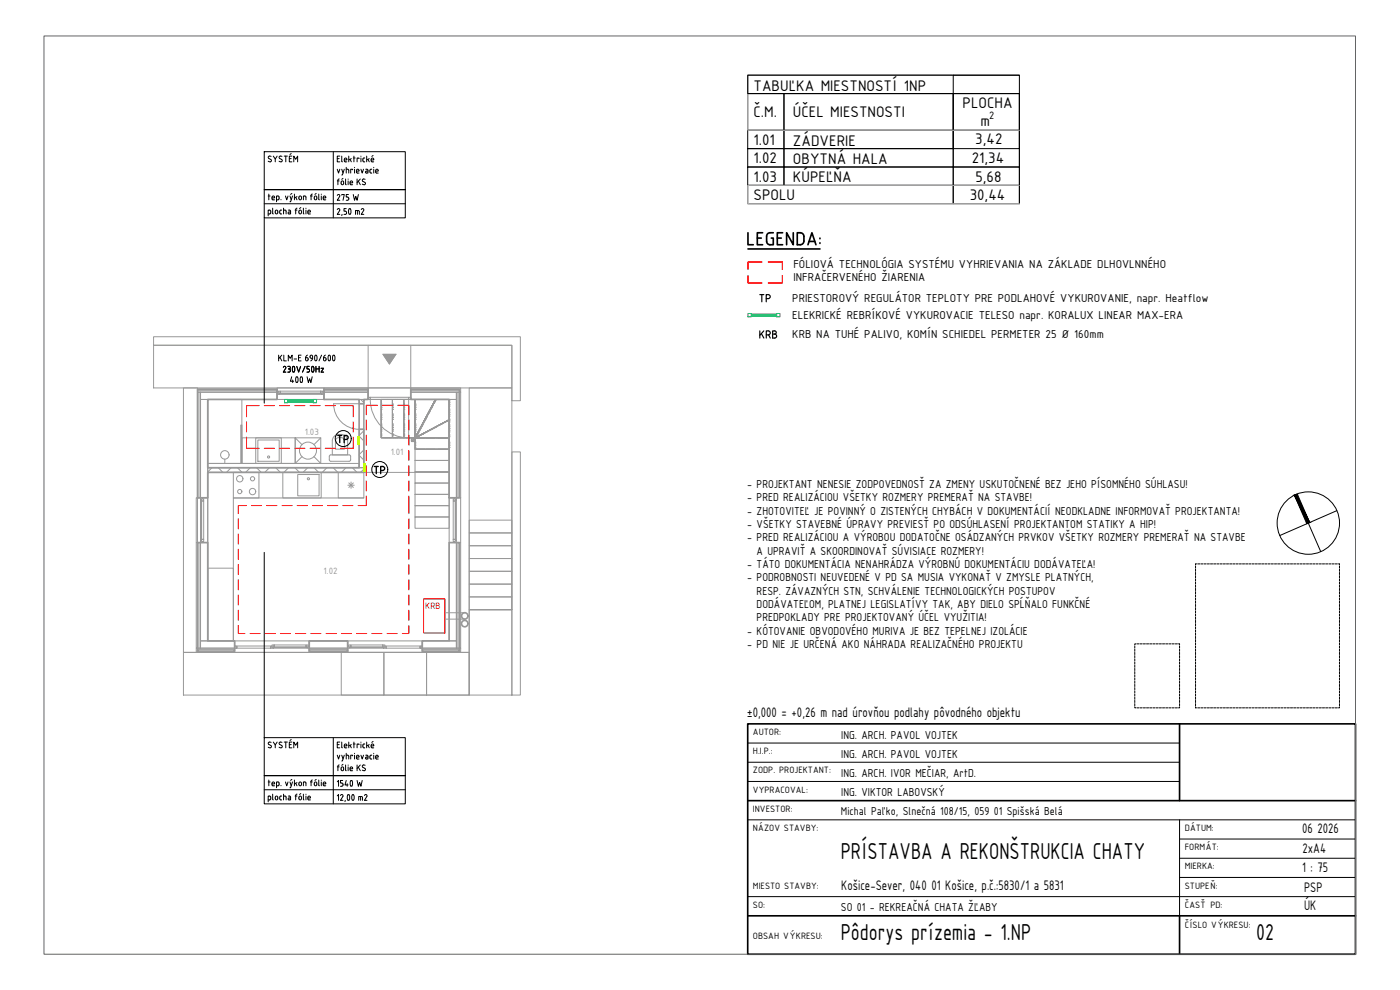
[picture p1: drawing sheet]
<svg xmlns="http://www.w3.org/2000/svg" width="420mm" height="297mm" viewBox="0 0 420 297" stroke-linecap="round" stroke-linejoin="round" font-family="sans-serif">
<!-- layer: G-ANNO-TTLB-WIDE -->
<path d="M224.4 217.2h182.4v69.1h-182.4zM354 217.2v23M224.4 240.2h182.4M224.4 274.8h182.4M354 274.8v11.5" fill="none" stroke="#000" stroke-width=".5"/>
<!-- layer: G-ANNO-TTLB -->
<g fill="none" stroke="#000" stroke-width=".3">
<path d="M358.8 169.8v.7M358.8 170.8v.6M358.8 171.8v.6M358.8 172.7v.7M358.8 173.7v.6M358.8 174.6v.7M358.8 175.6v.6M358.8 176.5v.7M358.8 177.5v.6M358.8 178.5v.6M358.8 179.4v.7M359.1 169.2h-.3v.3"/>
<path d="M359.4 169.2h.7M360.4 169.2h.6M361.4 169.2h.6M362.3 169.2h.7M363.3 169.2h.6M364.2 169.2h.7M365.2 169.2h.6M366.2 169.2h.6M367.1 169.2h.7M368.1 169.2h.6M369 169.2h.7M370 169.2h.6"/>
<path d="M371 169.2h.6M371.9 169.2h.7M372.9 169.2h.6M373.8 169.2h.7M374.8 169.2h.6M375.8 169.2h.6M376.7 169.2h.7M377.7 169.2h.6M378.6 169.2h.7M379.6 169.2h.6M380.6 169.2h.6M381.5 169.2h.7"/>
<path d="M382.5 169.2h.6M383.4 169.2h.7M384.4 169.2h.6M385.4 169.2h.6M386.3 169.2h.7M387.3 169.2h.6M388.2 169.2h.7M389.2 169.2h.6M390.2 169.2h.6M391.1 169.2h.7M392.1 169.2h.6M393 169.2h.7"/>
<path d="M394 169.2h.6M395 169.2h.6M395.9 169.2h.7M396.9 169.2h.6M397.8 169.2h.7M398.8 169.2h.6M399.8 169.2h.6M400.7 169.2h.7M401.7 169.2h.3v.3M402 169.8v.7M402 170.8v.6M402 171.8v.6"/>
<path d="M402 172.7v.7M402 173.7v.6M402 174.6v.7M402 175.6v.6M402 176.5v.7M402 177.5v.6M402 178.5v.6M402 179.4v.7M340.6 193.8v.7M340.6 194.8v.6M340.6 195.7v.7M340.6 196.7v.6"/>
<path d="M340.6 197.7v.6M340.6 198.6v.7M340.6 199.6v.6M340.9 193.2h-.3v.3M341.2 193.2h.6M342.2 193.2h.6M343.1 193.2h.7M344.1 193.2h.6M345 193.2h.7M346 193.2h.6M347 193.2h.6M347.9 193.2h.7"/>
<path d="M348.9 193.2h.6M349.8 193.2h.7M350.8 193.2h.6M351.8 193.2h.6M352.7 193.2h.7M353.7 193.2h.3v.3M354 193.8v.7M354 194.8v.6M354 195.7v.7M354 196.7v.6M354 197.7v.6M354 198.6v.7"/>
<path d="M354 199.6v.6M358.8 180.4v.6M358.8 181.4v.6M358.8 182.3v.7M358.8 183.3v.6M358.8 184.2v.7M358.8 185.2v.6M358.8 186.1v.7M358.8 187.1v.6M358.8 188.1v.6M358.8 189v.7M358.8 190v.6"/>
<path d="M358.8 191v.6M358.8 191.9v.6M358.8 192.9v.6M358.8 193.8v.7M358.8 194.8v.6M358.8 195.7v.7M358.8 196.7v.6M358.8 197.7v.6M358.8 198.6v.7M358.8 199.6v.6M402 180.4v.6M402 181.4v.6"/>
<path d="M402 182.3v.7M402 183.3v.6M402 184.2v.7M402 185.2v.6M402 186.1v.7M402 187.1v.6M402 188.1v.6M402 189v.7M402 190v.6M402 191v.6M402 191.9v.6M402 192.9v.6"/>
<path d="M402 193.8v.7M402 194.8v.6M402 195.7v.7M402 196.7v.6M402 197.7v.6M402 198.6v.7M402 199.6v.6M340.6 212.1v.3h.3M340.6 200.6v.6M340.6 201.5v.6M340.6 202.5v.6M340.6 203.4v.7"/>
<path d="M340.6 204.4v.6M340.6 205.3v.7M340.6 206.3v.6M340.6 207.3v.6M340.6 208.2v.7M340.6 209.2v.6M340.6 210.1v.7M340.6 211.1v.6M341.2 212.4h.6M342.2 212.4h.6M343.1 212.4h.7M344.1 212.4h.6"/>
<path d="M345 212.4h.7M346 212.4h.6M347 212.4h.6M347.9 212.4h.7M348.9 212.4h.6M349.8 212.4h.7M350.8 212.4h.6M351.8 212.4h.6M352.7 212.4h.7M354 212.1v.3h-.3M354 200.6v.6M354 201.5v.6"/>
<path d="M354 202.5v.6M354 203.4v.7M354 204.4v.6M354 205.3v.7M354 206.3v.6M354 207.3v.6M354 208.2v.7M354 209.2v.6M354 210.1v.7M354 211.1v.6M358.8 212.1v.3h.3M358.8 200.6v.6"/>
<path d="M358.8 201.5v.6M358.8 202.5v.6M358.8 203.4v.7M358.8 204.4v.6M358.8 205.3v.7M358.8 206.3v.6M358.8 207.3v.6M358.8 208.2v.7M358.8 209.2v.6M358.8 210.1v.7M358.8 211.1v.6M359.4 212.4h.7"/>
<path d="M360.4 212.4h.6M361.4 212.4h.6M362.3 212.4h.7M363.3 212.4h.6M364.2 212.4h.7M365.2 212.4h.6M366.2 212.4h.6M367.1 212.4h.7M368.1 212.4h.6M369 212.4h.7M370 212.4h.6M371 212.4h.6"/>
<path d="M371.9 212.4h.7M372.9 212.4h.6M373.8 212.4h.7M374.8 212.4h.6M375.8 212.4h.6M376.7 212.4h.7M377.7 212.4h.6M378.6 212.4h.7M379.6 212.4h.6M380.6 212.4h.6M381.5 212.4h.7M382.5 212.4h.6"/>
<path d="M383.4 212.4h.7M384.4 212.4h.6M385.4 212.4h.6M386.3 212.4h.7M387.3 212.4h.6M388.2 212.4h.7M389.2 212.4h.6M390.2 212.4h.6M391.1 212.4h.7M392.1 212.4h.6M393 212.4h.7M394 212.4h.6"/>
<path d="M395 212.4h.6M395.9 212.4h.7M396.9 212.4h.6M397.8 212.4h.7M398.8 212.4h.6M399.8 212.4h.6M400.7 212.4h.7M402 212.1v.3h-.3M402 200.6v.6M402 201.5v.6M402 202.5v.6M402 203.4v.7"/>
<path d="M402 204.4v.6M402 205.3v.7M402 206.3v.6M402 207.3v.6M402 208.2v.7M402 209.2v.6M402 210.1v.7M402 211.1v.6M224.4 222.9h129.6M224.4 228.7h129.6M224.4 234.5h129.6M224.4 246h182.4"/>
<path d="M354 246v28.8M354 257.5h52.8M354 251.7h52.8M224.4 269h182.4M354 263.3h52.8"/>
</g>
<!-- layer: 0 -->
<path d="M13.2 10.8h393.6v275.5h-393.6z" fill="none" stroke="#636466" stroke-width=".3"/>
<!-- layer: ZARPRED -->
<g fill="none" stroke="#000" stroke-width=".3">
<path d="M388.9 148.4l7.5 17.1M401.2 153.2l-17.1 7.5"/>
<circle cx="392.6" cy="156.9" r="9.4"/>
</g>
<!-- layer: UK_POPIS -->
<path d="M224.5 74.7h21.6" fill="none" stroke="#000" stroke-width=".5"/>
<!-- layer: UK_OKRAJOV__DILAT_CIA -->
<path d="M228.7 78.6h-4.2v2.2M230.6 78.6h4.2v2.2M224.5 82.7v2.2h4.2M234.8 82.7v2.2h-4.2" fill="none" stroke="#f00" stroke-width=".4"/>
<!-- layer: UK_REBRIK -->
<g fill="none" stroke="#00b85c" stroke-width=".3">
<path d="M224.5 94.1h1v1h-1zM225.5 94.2h7.6M225.5 94.3h7.6M225.5 94.6h7.6M225.5 94.9h7.6M225.5 95h7.6M233.1 94.1h1v1h-1zM85.4 119.9h1v.9h-1zM94 119.9h1v.9h-1zM86.4 120h7.6M86.4 120.1h7.6M86.4 120.4h7.6"/>
<path d="M86.4 120.6h7.6M86.4 120.8h7.6"/>
</g>
<!-- layer: ZARPRED -->
<g fill="#000" stroke="#000" stroke-width=".3">
<path d="M388.5 148.6h.5l3.6 8.4zM388.5 148.6l.4-.2 .1 .2zM388.9 148.4h.5l3.7 8.4zM388.9 148.4l.4-.2 .1 .2z"/>
<path d="M388.5 148.6l3.6 8.4h.5zM392.1 157h.5l-.4 .1z"/>
<path d="M388.9 148.4l3.6 8.4h.6zM392.5 156.8h.6l-.5 .2z"/>
</g>
<!-- layer: 00_SRAFY -->
<g fill="none" stroke="#989898" stroke-width=".3">
<path d="M59.3 117.2h23.9M59.7 117.7v31.6M97.2 117.2h13.3M108.2 119.9l1 .9M123.3 117.2h14.6M137.4 117.7v31.6M107.8 136.6l1.4 1.4M107.8 130.9l1.4 1.4M109.2 129.2l-1.4 1.4M109.2 135l-1.4 1.4M63.6 140.3l-1.3 1.3M65.5 140.3l1.4 1.4"/>
<path d="M69.4 140.3l-1.4 1.4M71.2 140.3l1.5 1.4M75.1 140.3l-1.4 1.4M77 140.3l1.4 1.4M80.9 140.3l-1.5 1.4M82.7 140.3l1.4 1.4M86.6 140.3l-1.4 1.4M88.5 140.3l1.4 1.4M92.4 140.3l-1.5 1.4M94.2 140.3l1.4 1.4M98.1 140.3l-1.4 1.4M100 140.3l1.4 1.4"/>
<path d="M103.9 140.3l-1.5 1.4M105.7 140.3l1.4 1.4M109.2 140.7l-1 1M59.7 162.8v31.7M137.4 162.8v31.7M59.3 194.9h11.1M92.8 194.9h11.5M126.7 194.9h11.2"/>
</g>
<g fill="none" stroke="#989898" stroke-width=".3">
<path d="M46.1 103.6h107.5v12.8h-107.5zM46.1 101h110.1v19.2h-2.6v-16.6h-107.5zM55.1 116.4h4.2v79.3h-4.2zM59.3 117.7h.9v31.6h-.9zM59.3 116.8h23.9v.9h-23.9zM60.2 119.9h2.1v29.4h-2.1zM60.2 117.7h23v2.2h-23zM83.2 116.4h14v3.5h-14zM83.5 117.7h-.3v.6h.6v-.3M83.5 117.4h.6v.6h-.6zM83.8 118h12.8v.3h-12.8zM84.1 117.4h12.2v.6h-12.2z"/>
<path d="M96.3 117.4h.6v.6h-.6zM96.9 117.7h.3v.6h-.6v-.3M97.2 117.7h13.3v2.2h-13.3zM97.2 116.4h13.3v1.3h-13.3zM107.8 119.9h1.4v20.4h-1.4zM110.5 116.4h12.8v3.5h-12.8zM110.5 119.2h.6v.7h-.6zM110.5 103.6v12.8M111.1 119.2h11.5v.7h-11.5zM111.1 119.8l11.5 .1v11.5a11.5 11.5 0 0 1-11.5-11.6zM122.6 119.2h.7v.7h-.7zM123.3 117.7h13.7v2.2h-13.7z"/>
<path d="M123.3 116.4h15v1.3h-15zM123.3 103.6v12.8M134.8 119.9h2.2v29.4h-2.2zM137 117.7h1.3v31.6h-1.3zM140.8 116.4h12.8v66.5h-12.8zM62.3 139.1h45.5v1.2h-45.5zM100.1 121.1h7.7v7.7M100.1 121.1a7.7 7.7 0 0 0 7.7 7.7M107.8 121.1h1.4v7.7h-1.4zM153.6 135.6h2.6v73h-2.6zM58.9 149.3h3.4v13.5h-3.4zM60.2 150h.3v12.2h-.3z"/>
<path d="M60.5 149.7h.6v.6h-.6zM60.5 150.3h.6v11.5h-.6zM60.8 149.7v-.4h-.6v.7h.3M62.3 140.3h46.9v1.4h-46.9zM109.2 141.7h-46.9v50.6M134.8 149.3h3.5v13.5h-3.5zM136 149.7h.7v.6h-.7zM136 150.3h.7v11.5h-.7zM136.3 149.7v-.4h.7v.7h-.3M136.7 150h.3v12.2h-.3zM140.8 159.9h12.8v3.8h-12.8zM140.8 156.1h12.8v3.8h-12.8z"/>
<path d="M58.9 162.8h1.3v31.7h-1.3zM60.2 162.8h2.1v29.5h-2.1zM60.5 162.2h-.3v.6h.6v-.3M60.5 161.8h.6v.7h-.6zM134.8 162.8h2.2v29.5h-2.2zM136 161.8h.7v.7h-.7zM136.7 162.2h.3v.6h-.7v-.3M137 162.8h1.3v31.7h-1.3zM140.8 179.1h12.8v3.8h-12.8zM140.8 175.3h12.8v3.8h-12.8zM140.8 171.4h12.8v3.9h-12.8zM140.8 167.6h12.8v3.8h-12.8z"/>
<path d="M140.8 163.7h12.8v3.9h-12.8zM55.1 195.7h85.7v12.9h-85.7zM58.9 194.5h11.5v1.2h-11.5zM60.2 192.3h10.2v2.2h-10.2zM70.4 192.3h22.4v3.4h-22.4zM70.4 193.8h.7v.7h-.7zM70.7 193.8h-.3v.7h.7v-.4M71.1 193.8h10.2v.7h-10.2zM81.6 193.8h-.3v.7h.6v-.4M81.6 193.5h.7v.6h-.7zM81.9 194.1h10.3v.4h-10.3zM82.3 193.5h9.6v.6h-9.6z"/>
<path d="M91.9 193.5h.6v.6h-.6zM92.5 193.8h.3v.7h-.6v-.4M92.8 192.3h11.5v3.4h-11.5zM92.8 192.3h11.5v2.2h-11.5zM92.8 194.5h11.5v1.2h-11.5zM102.4 195.7h12.8v12.9h-12.8zM104.3 192.3h22.4v3.4h-22.4zM104.6 193.8h-.3v.7h.7v-.4M104.6 193.5h.7v.6h-.7zM105 194.1h10.2v.4h-10.2zM105.3 193.5h9.6v.6h-9.6zM114.9 193.5h.6v.6h-.6z"/>
<path d="M115.2 195.7h12.8v12.9h-12.8zM115.5 193.8h.4v.7h-.7v-.4M115.9 193.8h10.2v.7h-10.2zM126.1 193.8h.6v.7h-.6zM126.4 193.8h.3v.7h-.6v-.4M126.7 194.5h11.6v1.2h-11.6zM126.7 192.3h10.3v2.2h-10.3zM128 195.7h12.8v12.9h-12.8zM139.5 183.9h-6v1.9h6M140.8 182.9h12.8v25.7h-12.8zM140.8 182.9v12.8"/>
</g>
<g fill="none" stroke="#989898" stroke-width=".3">
<path d="M62.3 119.9h10.3v19.2h-10.3zM115.1 119.9h.1M115.6 119.9h.1M116.2 119.9h.1M116.7 119.9h.1M117.2 119.9h.1M117.7 119.9h.1M117.8 119.9v11.4M118.1 119.9h.1M118.6 119.9h.1M119.1 119.9h.1M120 119.9h.1"/>
<path d="M120.5 119.9h.1M121.1 119.9h.1M121.2 119.9v11.4M121.9 119.9h.1M122.4 119.9h.1M122.9 119.9h.1M123.5 119.9h.1M124 119.9h.1M124.6 119.9h10.2v14.9h-10.2v-3.4M124.6 119.9h-10.2v11.4M124.6 119.9v11.4M125.1 119.9h.1"/>
<path d="M125.6 119.9h.1M126.1 119.9h.1M126.6 119.9h.1M127.1 119.9h.1M128 119.9h.1M128.6 119.9h.1M129.1 119.9h.1M129.6 119.9h.1M130.1 119.9h.1M130.6 119.9v.1M130.6 119.9h.1M130.7 119.9h.1"/>
<path d="M130.7 119.9l-1.2 2.2M130.8 119.9h.1M131.7 119.9h.1M132.2 119.9h.1M132.7 119.9h.1M133.3 119.9h.1M133.8 119.9h.1M67.5 137.8v1.3M72.3 127.5h.3v11.6h-.3zM72.6 131.4h16v7.7h-16zM76.8 131.4h7.6v7.7h-7.6zM77.4 132h6.4v6.4h-6.4z"/>
<path d="M88.6 131.4h7.7v7.7h-7.7zM88.6 131.4l2 2M90.6 137l-2 2.1M94.2 137l2.1 2.1M96.3 131.4l-2.1 2M99.7 132.3v4.2h4.6v-4.2M104.8 136.5h-5.5l-.5 .4 .1 1.3 .4 .2h5.5M104.8 136.5l.4 .4v1.3l-.4 .2M114.4 131.3v.1M114.4 131.3h.1M114.4 130.8h.1M114.4 130.2h.1"/>
<path d="M114.4 129.3h.1M114.4 128.8h.1M114.4 128.3h.1M114.4 127.8h.1M114.4 127.3h.1M114.4 125.8h.1M114.4 125.3h.1M114.4 124.8h.1M114.4 124.3h.1M114.4 122.8h.1M114.4 122.3h.1M114.4 121.8h.1"/>
<path d="M114.4 121.3h.1M115.1 131.4h.1M115.6 131.4h.1M116.2 131.4h.1M116.7 131.4h.1M117.2 131.4h.1M117.8 131.3v.1M117.8 131.3h.1M117.8 130.8h.1M117.8 130.2h.1M117.8 129.3h.1M117.8 128.8h.1"/>
<path d="M117.8 128.3h.1M117.8 127.8h.1M117.8 127.3h.1M117.8 125.8h.1M117.8 125.3h.1M117.8 124.8h.1M117.8 124.3h.1M117.8 122.8h.1M117.8 122.3h.1M117.8 121.8h.1M117.8 121.3h.1M117.8 131.3l-3.4 .1"/>
<path d="M118.1 131.4h.1M118.6 131.4h.1M119.1 131.4h.1M120 131.4h.1M120.5 131.4h.1M121.1 131.4h.1M121.2 131.3h.1M121.2 130.8h.1M121.2 130.2h.1M121.2 129.3h.1M121.2 128.8h.1M121.2 128.3h.1"/>
<path d="M121.2 127.8h.1M121.2 127.3h.1M121.2 125.8h.1M121.2 125.3h.1M121.2 124.8h.1M121.2 124.3h.1M121.2 122.8h.1M121.2 122.3h.1M121.2 121.8h.1M121.2 121.3h.1M121.9 131.4h.1M122.4 131.4h.1"/>
<path d="M122.9 131.4h.1M123.5 131.4h.1M124 131.4h.1M124.6 134.2h.1M124.6 133.7h.1M124.6 133.2h.1M124.6 132.7h.1M124.6 121.3h.1M124.6 121.8h.1M124.6 122.3h.1M124.6 122.8h.1M124.6 124.3h.1"/>
<path d="M124.6 124.8h.1M124.6 125.3h.1M124.6 125.8h.1M124.6 127.3h.1M124.6 127.8h.1M124.6 128.3h.1M124.6 128.8h.1M124.6 129.3h.1M124.6 130.2h.1M124.6 130.8h.1M124.6 131.3h.1M124.6 134.8h10.2v3.4h-10.2z"/>
<path d="M124.6 138.2h10.2v3.3h-10.2zM124.6 131.3l-6.8 .1M124.6 131.3v.1M124.6 131.4h.1M124.6 131.4h10.2M124.7 131.2l-.1 .1M124.7 131.3h.1M124.7 131.1h.1M124.8 131.2h.1M124.8 130.9h.1M124.8 130.9v.1M124.9 130.8h.1"/>
<path d="M124.9 130.7h.1M124.9 131.2h.1M125 134.8h.1M125 131.4h.1M125 130.5v.1M125 130.5l-.3 .7M125.1 130.4l-.1 .1M125.1 130.4h.1M125.1 131h.1M125.1 130.3h.1M125.2 131h.1M125.2 130.2h.1"/>
<path d="M125.2 130.1h.1M125.3 131h.1M125.3 129.9h.1M125.4 129.7l-.3 .7M125.4 129.7h.1M125.4 130.9h.1M125.5 129.6l-.1 .1M125.5 130.9h.1M125.5 129.5h.1M125.5 134.8h.1M125.5 131.4h.1M125.6 130.8h.1"/>
<path d="M125.6 130.8l-1 .5M125.7 129.3h.1M125.7 130.8h.1M125.7 129.1l-.2 .5M125.8 129.1h.1M125.8 130.7h.1M125.9 128.9h.1M125.9 128.8v.1M126 128.7h.1M126 128.6h.1M126 134.8h.1M126 131.4h.1"/>
<path d="M126.1 128.5h.1M126.1 128.4h.1M126.2 130.5h.1M126.2 128.3l-.1 .1M126.3 130.5h-.1M126.3 128.1h.1M126.3 130.4h.1M126.4 128h.1M126.4 127.9l-.6 1.2M126.4 127.9h.1M126.5 127.7h.1M126.5 130.3v.1"/>
<path d="M126.5 127.6l-.1 .3M126.6 134.8h.1M126.6 131.4h.1M126.6 127.5h.1M126.6 130.3h.1M126.7 127.4h.1M126.7 127.3l-.2 .4M126.7 127.3h.1M126.7 130.2h.1M126.8 130.2h-.1M126.8 127.2l-.1 .1M126.8 130.2h.1"/>
<path d="M126.9 127h.1M126.9 130.1h.1M127 126.9h.1M127 130.1h.1M127 126.8h.1M127 126.7h.1M127.1 134.8h.1M127.1 131.4h.1M127.1 126.5h.1M127.2 130h.1M127.3 126.3h.1M127.3 129.9h-.1"/>
<path d="M127.3 126.1h.1M127.3 129.9h.1M127.4 126h.1M127.4 125.9v.1M127.5 125.8h.1M127.6 125.7h.1M127.6 125.6h.1M127.7 125.5h.1M127.8 125.3h.1M127.8 129.6h.1M127.8 125.2h.1M127.9 125.1h.1"/>
<path d="M127.9 129.6h.1M127.9 125h.1M128 124.9v.1M128 129.5h.1M128 134.8h.1M128 131.4h.1M128 124.9h.1M128.1 129.5h.1M128.1 124.7l-1.3 2.5M128.2 129.4v.1M128.2 124.5h.1M128.3 124.4h-.1"/>
<path d="M128.3 124.3h.1M128.3 129.4h.1M128.4 129.4h.1M128.4 124.1h.1M128.5 124h.1M128.5 134.8h.1M128.5 131.4h.1M128.5 123.9l-.5 1M128.5 123.9h.1M128.6 129.2h.1M128.6 129.3l-3.1 1.6M128.6 123.7h.1"/>
<path d="M128.7 123.7h.1M128.7 129.2h.1M128.8 123.5h.1M128.8 123.4h.1M128.8 123.3h.1M128.9 129.1h-.1M128.9 123.2h.1M129 129h.1M129 134.8h.1M129 131.4h.1M129.1 122.7h.1M129.2 128.9h.1"/>
<path d="M129.2 122.6h.1M129.2 122.5v.1M129.3 122.5h.1M129.4 128.8h.1M129.4 122.3h.1M129.4 122.2h.1M129.5 122.1l-.9 1.8M129.5 122.1h.1M129.6 134.8h.1M129.6 131.4h.1M129.6 128.7h.1M129.6 121.9h.1"/>
<path d="M129.7 128.6l-.1 .1M129.7 128.6h.1M129.7 121.6h.1M129.8 121.5v.1M129.8 121.5h.1M129.8 128.6h.1M129.9 128.5h.1M130 121.1h.1M130.1 134.8h.1M130.1 131.4h.1M130.1 121h.1M130.1 120.9h.1"/>
<path d="M130.2 120.8h.1M130.2 128.4h.1M130.2 120.7h.1M130.3 120.6h.1M130.3 128.3h.1M130.4 120.4h.1M130.4 120.5h-.1M130.4 128.3h.1M130.4 128.2v.1M130.5 120.2h.1M130.5 128.2h.1M130.5 120.1h.1"/>
<path d="M130.7 128.1l-2.1 1.1M130.7 128.1h.1M130.8 128h.1M130.9 128h.1M130.9 128l-.2 .1M131.2 127.8h.1M131.4 127.7h.1M131.5 134.8h.1M131.5 131.4h.1M131.6 127.7h.1M131.8 127.5l-.1 .1M132 127.4h.1"/>
<path d="M132 134.8h.1M132 131.4h.1M132.1 127.4h.1M132.2 127.3h.1M132.2 127.3l-1.2 .7M132.4 127.2h.1M132.6 134.8h.1M132.6 131.4h.1M132.6 127.1h-.1M132.6 127.1h.1M132.8 127h.1M133.1 134.8h.1"/>
<path d="M133.1 131.4h.1M133.1 126.8l-.1 .1M133.1 126.8h.1M133.2 126.8h.1M133.3 126.7h.1M133.4 126.6v.1M133.6 126.6h.1M133.6 134.8h.1M133.6 131.4h.1M133.8 126.5h.1M133.8 126.5l-1.6 .8M134 126.4h.1"/>
<path d="M134.1 126.3h.1M134.2 126.2h.1M134.4 126.2h.1M134.4 126.2l-.6 .3M134.4 126.1v.1M134.4 126.1h.1M134.5 134.8h.1M134.5 131.4h.1M134.6 126h.1M134.7 126h-.1M134.8 125.9l-.4 .2M134.8 125.9v.1"/>
<path d="M134.8 132.7h.1M134.8 133.2h.1M134.8 133.7h.1M134.8 134.2h.1M134.8 131h.1M134.8 130.5h.1M134.8 129.6h.1M134.8 129.1h.1M134.8 128.6h.1M134.8 128h.1M134.8 127.5h.1M134.8 126.6h.1"/>
<path d="M134.8 126.1h.1M134.8 125.8h.1M134.8 124.8h.1M134.8 124.3h.1M134.8 123.8h.1M134.8 123.3h.1M134.8 122.8h.1M134.8 121.9h.1M134.8 121.3h.1M134.8 120.8h.1M134.8 120.3h.1M134.8 125.9h.1"/>
<path d="M70 141.7h7.7v7.7h-7.7zM84.9 141.7h11.5v7.7h-11.5zM89.4 142.4h6.4v6.4h-6.4zM101.5 141.7h7.7v7.7h-7.7zM104.4 145.6h1.9M104.7 144.9l1.3 1.4M105.4 144.6v1.9M106 144.9l-1.3 1.4M109.2 149.4h-39.2v42.9M109.2 141.7h25.6M124.6 141.5h10.2v3.4h-10.2zM124.6 144.9h10.2v3.4h-10.2z"/>
<path d="M124.6 148.3h10.2v3.4h-10.2zM124.6 151.7h10.2v3.4h-10.2zM124.6 155.1h10.2v3.4h-10.2zM62.3 170.5h7.7v21.8h-7.7z"/>
<circle cx="67.5" cy="136.5" r="1.28"/>
<circle cx="80.6" cy="137.1" r=".32"/>
<circle cx="92.4" cy="135.2" r="2.56"/>
<circle cx="72" cy="143.6" r=".96"/>
<circle cx="72" cy="147.5" r=".64"/>
<circle cx="75.8" cy="147.5" r=".96"/>
<circle cx="75.8" cy="143.6" r=".64"/>
<circle cx="92.6" cy="143.6" r=".32"/>
</g>
<path d="M127.1 179.7h6.4v10.2h-6.4z" fill="none" stroke="#f00" stroke-width=".3"/>
<!-- layer: 00_HRUBA -->
<g fill="none" stroke="#989898" stroke-width=".5">
<path d="M59.3 116.8h23.9v3.1h-20.9v20.4h45.5v-11.5h1.4v12.9h-46.9v7.6h-3zM97.2 116.8h13.3v3.1h-1.3v1.2h-1.4v-1.2h-10.6zM123.3 116.8h14.6v32.5h-3.1v-29.4h-11.5zM123.5 131.4h1.1v1h-1.1zM59.3 162.8h3v29.5h8.1v3.1h-11.1zM134.8 162.8h3.1v32.6h-11.2v-3.1h8.1zM92.8 192.3h11.5v3.1h-11.5z"/>
<circle cx="139.5" cy="184.8" r=".96"/>
<circle cx="139.5" cy="187.1" r=".96"/>
</g>
<path d="M123.5 131.4l1.1 1h-1.1l1.1-1z" fill="none" stroke="#989898" stroke-width=".3"/>
<!-- layer: 00_SRAFY -->
<path d="M115 106.3h3.8l-1.9 2.9z" fill="#989898" stroke="#989898" stroke-width=".3"/>
<path d="M115 106.3h3.8l-1.9 2.9z" fill="none" stroke="#989898" stroke-width=".3"/>
<!-- layer: UK_ZARIADENIE -->
<g fill="none" stroke="#bfff00" stroke-width=".3">
<path d="M107.3 131h.5v2.4h-.5zM107.5 131.2l.3 .1zM107.8 133.1h-.3l.3 .1M107.8 132.1h-.3l.3 .1M107.8 132.4h-.3l.3 .1M107.8 132.9h-.3h.3M107.8 132.6h-.3l.3 .1M107.8 131.7h-.3h.3M107.8 131.9h-.3l.3 .1M107.8 131.4h-.3l.3 .1M109.2 139.3h.3l-.3 .1M109.2 139.5h.3l-.3 .1"/>
<path d="M109.2 139.8h.3h-.3M109.2 139.1h.5v2.4h-.5zM109.2 140.3h.3h-.3M109.2 140h.3l-.3 .1M109.2 140.7h.3l-.3 .1M109.2 140.5l.3 .1zM109.2 141h.3l-.3 .1M109.2 141.2h.3l-.3 .1"/>
</g>
<g fill="none" stroke="#000" stroke-width=".3">
<path d="M83.6 106.6v1.7M84 107.2l.6 1.1M84.6 106.6l-1 1M85 110.2l.4-.3 .4 .2-.1 .4-.7 1.2h.8M85.2 106.6v1.7h.7M86.4 109.9l.7 .2v.4l-.3 .2M86.5 108.3v-1.7l.6 .9 .6-.9v1.7M86.6 110.7h.2M86.8 110.7l.3 .2v.6l-.7 .2M87.5 113l-.3 1.4h.9M87.8 114v.8M87.9 110l.1-.1a.97 .97 0 0 1 0 1.7l-.3-.8z"/>
<path d="M88.2 107.7h.8M88.9 113.1h.1a.95 .95 0 0 1 0 1.6l-.3-.8zM89.1 109.9l.5 1.8 .6-1.8M89.6 107.3h.6M90.2 113.1h.1a.95 .95 0 0 1 0 1.6l-.3-.8zM90.4 106.6h-.8v1.7h.8M91.6 109.9l-.8 1.8M91.7 107.3l.2 .9h.4l.2-.3M91.7 107.3h.5l.3 .4M92.2 113l.3 1.8 .4-1.2 .4 1.2 .4-1.8M92.3 106.5l-.6 .8M92.5 107.7v.2"/>
<path d="M92.8 109.9h-.7v.8h.6l.2 .4-.2 .5-.6 .1M93.7 110l.1-.1a.96 .96 0 0 1 0 1.7l-.3-.8zM93.8 107.5h-.4a.44 .44 0 0 1-.4-.4 .44 .44 0 0 1 .3-.5 .44 .44 0 0 1 .5 .3v.8l-.6 .6M94.6 106.6h.1a.95 .95 0 0 1 0 1.6l-.3-.8zM94.8 110.7h1M94.8 109.9v1.8M95.8 109.9v1.8M96.4 110.5h.7l-.7 1.2h.7M96.5 106.6l-.8 1.7M97.1 107.3h.4a.42 .42 0 0 1 .3 .7 .42 .42 0 0 1-.7-.1zM97.7 106.5l-.6 .8M98.6 106.6h.1a.95 .95 0 0 1 0 1.6l-.3-.8z"/>
<path d="M100.3 106.6a.96 .96 0 0 0 0 1.6M100.4 106.6l.2 .8-.2 .8"/>
</g>
<!-- layer: 0 -->
<g fill="none" stroke="#f00" stroke-width=".3">
<path d="M74 131.2v3.3h3.8M74 126.6v3M77.8 121.7h-3.8v3.4M79.3 134.5h3.1M79.3 121.7h3.1M83.9 134.5h3M83.9 121.7h3M88.5 134.5h3M88.5 121.7h3M93 134.5h3.1M93 121.7h3.1M97.6 134.5h3"/>
<path d="M97.6 121.7h3M102.2 121.7h3.8v3.4M106 126.6v3M109.9 126v3M109.9 130.6v3M109.9 135.1v3.1M113.3 121.6h-3.4v2.9M114.8 121.6h3M119.4 121.6h3.3v2.9M122.7 126v3M122.7 130.6v3M122.7 135.1v3.1"/>
<path d="M122.7 139.7v3M71.5 155.6v3.1M73.9 151.7h-2.4v2.4M75.5 151.7h3M80 151.7h3.1M84.6 151.7h3.1M89.2 151.7h3M93.8 151.7h3M98.3 151.7h3.1M102.9 151.7h3M109.9 148.8v2.9h-2.4M109.9 144.3v3"/>
<path d="M122.7 148.8v5.3M122.7 144.3v3M122.7 155.6v3.1M71.5 160.2v3.1M71.5 164.8v3M71.5 169.4v3M71.5 173.9v3.1M71.5 178.5v3.1M122.7 160.2v3.1M122.7 164.8v3M122.7 169.4v3M122.7 173.9v3.1"/>
<path d="M122.7 178.5v3.1M71.5 187.6v2.5h2M71.5 183.1v3M75 190.1h3.1M79.6 190.1h3M84.2 190.1h3M88.7 190.1h3.1M93.3 190.1h3.1M97.9 190.1h3M102.4 190.1h3.1M107 190.1h3.1M111.6 190.1h3"/>
<path d="M116.2 190.1h3M122.7 187.6v2.5h-2M122.7 183.1v3"/>
</g>
<!-- layer: UK_TABULKY -->
<g fill="none" stroke="#000" stroke-width=".3">
<path d="M79.3 45.5h42.3v19.9h-42.3zM80.5 58.8h.6M80.7 58.2v1.8M81.4 46.9a.46 .46 0 0 0-.7 0 .46 .46 0 0 0 0 .7l.5 .2a.48 .48 0 0 1 0 .8 .48 .48 0 0 1-.7-.2M81.6 59.4h.8l-.2-.5-.5 .1-.1 .7 .2 .2 .6 .1M82 46.8l.6 .9 .6-.9M82.6 47.7v.9M83 60l.7-.2-.1-.9-.6-.1v1.7M84.3 59.9v.1M84.6 46.9a.46 .46 0 0 0-.6 0 .46 .46 0 0 0 0 .7l.5 .2a.48 .48 0 0 1 0 .8 .48 .48 0 0 1-.7-.2M85.3 46.8h1M85.7 58.8l.4 1.2 .3-1.2"/>
<path d="M85.8 46.8v1.8M86.8 47.6h.6M87 58.8l.4 1.2M87.4 46.1l-.4 .3M87.6 46.8h-.8v1.8h.8M87.6 58l-.4 .3M87.8 58.8l-.6 1.7h-.2M88.2 48.6v-1.8l.5 1 .6-1v1.8M88.4 58.2v1.8M88.7 59.2l.4 .8M89.1 59l-.7 .4M89.8 59l.3-.2 .3 .2-.1 .9-.5-.1z"/>
<path d="M91 60v-1.2l.8 .2v1M93.2 58.8h.5M93.7 58.2l-.3 .4v1.4M94.4 59l.3-.2 .3 .2-.1 .9-.5-.1zM94.9 58l-.4 .3M95.7 58.2v1.6l.2 .2M96.4 58.2v.1M96.4 58.8v1.2M97 59.4h.8l-.2-.5-.5 .1-.1 .7 .2 .2 .6 .1M100 45.5v19.9M101.2 50.8l.4 1.1 .4-1.1M101.2 47.6h.6"/>
<path d="M101.2 54.3h.6M101.2 58.6l.4-.2 .3 .2v.3l-.7 1.2h.8M101.8 53.7l-.4 .4v1.3M102 46.8h-.8v1.8h.8M102.4 54.5l.4-.2 .3 .2-.1 .9-.6-.2zM102.6 46.8v1.6l.2 .2M102.6 58.6v-.2h.7l-.4 1.7M102.6 50.8l.3 1.1M102.9 53.5l-.3 .3M103.3 50.8l-.5 1.7h-.2M103.7 53.7v1.5l.2 .2M103.9 50.8l.7 .1 .1 1"/>
<path d="M103.9 50.2v1.7M104.1 47.8v.2h-.8M104.1 47.8l-.4-.4-.4 .4 .2 .7 .6 .1M104.5 53.7v.1M104.5 54.3v1.1M104.6 58.4h-.7v.7l.6 .1 .2 .5-.2 .3-.6 .1M104.7 46.8v1.8M105.1 47.8l.3 .8M105.4 47.6l-.7 .4M105.8 51v-.2h-.5v1.1M105.8 54.7v.2h-.7M105.8 54.7l-.4-.4-.3 .4 .1 .7h.6"/>
<path d="M106 58.4l.4 1.7 .4-1.2 .4 1.2 .4-1.7M106 47.4h.6M106.2 46.8v1.8M106.4 50.2v.1M106.4 50.8v1.1M107 51.3h.7l-.1-.5-.6 .2v.6l.1 .3h.6M107.2 53.7v1.7M107.5 54.4l.6 1M107.7 47.6v-.2h-.5v1.2M108.1 53.7l-.9 1.1M108.3 50.8l.4 1.1 .4-1.1M108.3 46.8v.1"/>
<path d="M108.3 47.4v1.2M109.5 47.4l-.4 .1-.2 .2v.7l.6 .2M109.6 53.8a.45 .45 0 0 0-.7 0 .45 .45 0 0 0 0 .6l.6 .3a.48 .48 0 0 1 0 .8 .48 .48 0 0 1-.8-.3M109.8 50.8h.5l.1 .3v.8h-.4M110 51.3h.4M110 51.3l-.3 .3 .3 .3M110 46.8v1.8M110.4 47.8l.4 .8M110.8 47.6l-.8 .4M111.4 48h.8l-.2-.5-.5 .1-.1 .7 .1 .2 .7 .1M111.6 50.8h-.4l-.2 .3 .1 .7 .5 .1M112 46.6l-.4 .3"/>
<path d="M112.2 50.2v.1M112.2 50.8v1.1M112.7 51.3h.8v-.3l-.4-.2-.3 .2-.1 .6 .3 .3M113 51.9h.5M121.6 56.9h-42.3h42.3M79.3 61.1h42.3M79.3 65.4v55.6M80.5 64.2h.4M80.9 64.2l.3-.2v-.8l-.7-.2v1.8M81.8 62.5v1.5l.2 .2M82.7 63.2l.3-.2 .3 .2-.1 .9-.5-.1zM84.3 64.2h.2"/>
<path d="M84.5 63l-.4 .1-.2 .3 .1 .6 .3 .2M85.1 63l.6 .1 .2 .3M85.1 62.5v1.7M85.9 63.4v.8M86.5 63l.6 .1 .1 .3v.8h-.6v-.5l.6-.1M88.6 63h.5M89.1 62.5l-.3 .3-.1 1.4M89.8 63.2l.3-.2 .3 .2-.1 .9-.5-.1zM90.3 62.3l-.4 .3M91 62.5v1.5l.2 .2M91.8 62.5v.1M91.8 63v1.2"/>
<path d="M92.4 63.6h.8l-.2-.5-.6 .1v.7l.1 .3h.7M101.2 62.9l.4-.3 .3 .2v.4l-.7 1.1h.8M102.7 64.3l-.1 .4M103.9 62.6h-.7v.8h.6l.2 .5-.2 .4h-.6M104.8 62.7l-.2 .7 .2 .8M104.8 62.7l.1-.1a.96 .96 0 0 1 0 1.7l-.1-.1M106.7 64.3v-1.1h1l.1 1.1M107.3 63.2v1.1M108.4 62.9l.2-.3h.4l.1 .6M109.1 63.2l-.7 1.1h.8M79.3 165.7v55.6M79.3 221.3h42.3v19.9h-42.3z"/>
<path d="M79.3 237h42.3M80.5 234.6h.6M80.7 234v1.8M81.4 222.7a.46 .46 0 0 0-.7 0 .46 .46 0 0 0 0 .7l.5 .3a.48 .48 0 0 1 0 .7 .48 .48 0 0 1-.7-.2M81.6 235.2h.8l-.2-.5-.5 .1-.1 .7 .2 .2 .6 .1M81.8 238.3v1.5l.2 .2M82 222.6l.6 .9 .6-.9M82.6 223.5v.9M82.7 239l.3-.1 .3 .1-.1 1-.5-.2zM83 235.8l.7-.2-.1-.9-.6-.1v1.8M84.3 235.7v.1M84.5 238.9h-.4l-.2 .3 .1 .6 .5 .2"/>
<path d="M84.6 222.7a.46 .46 0 0 0-.6 0 .46 .46 0 0 0 0 .7l.5 .3a.48 .48 0 0 1 0 .7 .48 .48 0 0 1-.7-.2M85.1 238.9h.6l.2 .3M85.1 238.3v1.7M85.3 222.6h1M85.7 234.6l.4 1.2 .3-1.2M85.8 222.6v1.8M85.9 239.2v.8M86.5 238.9h.6l.1 .3v.8h-.6v-.5l.6-.1M86.8 223.4h.6M87 234.6l.4 1.2M87.4 221.9l-.4 .3M87.6 222.6h-.8v1.8h.8"/>
<path d="M87.6 233.9l-.4 .2M87.8 234.6l-.6 1.8h-.2M88.2 224.4v-1.8l.5 1 .6-1v1.8M88.4 234v1.8M88.6 238.9h.5M88.7 235l.4 .8M89.1 234.8l-.7 .4M89.1 238.3l-.3 .4-.1 1.3M89.8 239l.3-.1 .3 .1-.1 1-.5-.2zM89.9 234.7l.5 .1-.1 .9-.5-.1zM90.3 238.1l-.4 .3M91 238.3v1.5l.2 .2"/>
<path d="M91 235.8v-1.2l.8 .2v1M91.8 238.3v.1M91.8 238.9v1.1M92.4 239.4h.8l-.2-.5-.6 .1v.7l.1 .3h.7M93.2 234.6h.5M93.4 234.4v1.4M93.7 234l-.3 .4M94.4 234.8l.3-.2 .3 .2-.1 .9-.5-.1zM94.9 233.9l-.4 .2M95.7 234v1.6l.2 .2M96.4 234v.1M96.4 234.6v1.2"/>
<path d="M97 235.2h.8l-.2-.5-.5 .1-.1 .7 .2 .2 .6 .1M100 221.3v19.9M101.2 226.6l.4 1.1 .4-1.1M101.2 238.8l.4-.4v1.7M101.2 234.6l.4-.4v1.7M101.2 223.4h.6M101.2 230.1h.6M101.8 229.5l-.4 .4v1.4M102 222.6h-.8v1.8h.8M102.2 238.7l.4-.3 .3 .2v.4l-.7 1.1h.7M102.4 230.3l.4-.2 .3 .2-.1 .9-.6-.1zM102.6 222.6v1.6l.2 .2"/>
<path d="M102.6 226.6l.3 1.1M102.8 234.2h-.6v.7l.6 .1 .2 .3M102.9 235.3l-.1 .5-.6 .1M102.9 229.3l-.3 .3M103.3 226.6l-.5 1.7h-.2M103.7 229.5v1.6l.2 .2M103.9 226.6h.6l.2 .3M103.9 234.2l-.4 1.3h1M103.9 226v1.7M104.1 223.6v.2h-.8M104.1 223.6l-.4-.4-.4 .4 .1 .6 .7 .2M104.2 235.1v.8"/>
<path d="M104.5 229.5v.1M104.5 230.1v1.2M104.7 222.6v1.8M104.7 226.9v.8M104.8 238.5l-.1-.1a.96 .96 0 0 0 0 1.7l.1-.1M104.8 238.5l.2 .8-.2 .7M105.1 223.6l.3 .8M105.3 234.3v-.1a.96 .96 0 0 1 0 1.7l-.2-.9zM105.4 223.4l-.7 .4M105.7 238.5l.1-.1a.95 .95 0 0 1 0 1.7l-.3-.8zM105.8 226.8v-.2h-.5v1.1M105.8 230.5v.2h-.7"/>
<path d="M105.8 230.5l-.4-.4-.3 .4v.6l.7 .2M106 223.2h.6M106.2 222.6v1.8M106.4 226v.1M106.4 226.6v1.1M107 227.4l.1 .3h.6M107 227.2h.7v-.4l-.5-.2-.2 .9M107.2 234.2l.4 1.7 .3-1.1 .4 1.1 .4-1.7M107.2 229.5v1.8M107.5 230.2l.6 1.1M107.7 223.4v-.2h-.5v1.2M108.1 229.5l-.9 1.1"/>
<path d="M108.2 239v1.1M108.3 226.6l.4 1.1 .4-1.1M108.3 222.6v.1M108.3 223.2v1.2M109.4 238.7l.4-.3 .3 .2v.4l-.7 1.1h.7M109.5 223.2l-.4 .1-.2 .3v.6l.6 .2M109.6 229.6a.45 .45 0 0 0-.7 0 .45 .45 0 0 0 0 .6l.6 .3a.48 .48 0 0 1-.1 .8 .48 .48 0 0 1-.7-.2M109.8 226.6h.5l.1 .3M110 227.2h.4M110 227.2l-.3 .2 .3 .3M110 222.6v1.8M110.4 226.9v.8h-.4"/>
<path d="M110.4 223.6l.4 .8M110.8 223.4l-.8 .4M111 226.9l.1 .7 .5 .1M111.4 223.8h.8l-.2-.5-.5 .1-.1 .7 .1 .2 .7 .1M111.6 226.6h-.4l-.2 .3M112 222.5l-.4 .2M112.2 226v.1M112.2 226.6v1.1M112.7 227.2h.8v-.4l-.6-.2-.2 .9M112.7 227.4l.3 .3M113 227.7h.5M121.6 232.7h-42.3h42.3"/>
<path d="M80.5 240l.7-.2-.1-.9h-.6v1.7M103.6 240.1l-.1 .4M107.7 240.1v-1.1l1.1 .1v1"/>
</g>
<!-- layer: ZDIVO -->
<g fill="none" stroke="#000" stroke-width=".3">
<path d="M224.4 28.1h10.9v11h-10.9zM224.4 39.1h10.9v5.5h-10.9zM235.3 28.1h50.8v11h-50.8zM235.3 39.1h50.8v5.5h-50.8zM285.8 22.6h-61.4v5.5h81.5v33M286.1 28.1h19.8v11h-19.8zM286.1 39.1h19.8v5.5h-19.8zM286.1 22.6h19.8v27.5h-19.8zM305.9 22.6h-81.5v5.5h81.5M224.4 44.6h10.9v5.5h-10.9zM224.4 50.1h10.9v5.5h-10.9zM224.4 55.6h61.7v5.5h-61.7z"/>
<path d="M235.3 44.6h50.8v5.5h-50.8zM235.3 50.1h50.8v5.5h-50.8zM286.1 50.1h19.8v5.5h-19.8zM286.1 55.6h19.8v5.5h-19.8z"/>
</g>
<path d="M285.8 22.6h-61.4v16.5h81.5M305.9 55.6h-81.5v5.5h81.5" fill="none" stroke="#bababa" stroke-width=".3"/>
<text font-size="7.5" x="223.3" y="74.8">LEGENDA:</text>
<g font-size="7.4">
<text x="252.3" y="257.8">PRÍSTAVBA A REKONŠTRUKCIA CHATY</text>
<text x="252.3" y="282">Pôdorys prízemia - 1.NP</text>
<text x="377" y="282">02</text>
</g>
<g font-size="5.3">
<text x="226.8" y="91.7">TP</text>
<text x="226.8" y="102.7">KRB</text>
<text x="111.1" y="143.2">TP</text>
</g>
<text font-size="5.3" fill="#f00" x="100.2" y="134.1">TP</text>
<g font-size="5">
<text x="226.1" y="27.3">TABUĽKA MIESTNOSTÍ 1NP</text>
<text x="226.1" y="35">Č.M.</text>
<text x="238" y="35">ÚČEL MIESTNOSTI</text>
<text x="288.9" y="32.4">PLOCHA</text>
<text x="294.2" y="37.7">m</text>
<text x="226.1" y="43.5">1.01</text>
<text x="238" y="43.8">ZÁDVERIE</text>
<text x="292.7" y="43.3">3,42</text>
<text x="226.1" y="49">1.02</text>
<text x="238" y="49.1">OBYTNÁ HALA</text>
<text x="291.6" y="48.9">21,34</text>
<text x="226.1" y="54.5">1.03</text>
<text x="226.1" y="60">SPOLU</text>
<text x="238" y="54.6">KÚPEĽŇA</text>
<text x="291" y="60">30,44</text>
<text x="292.7" y="54.5">5,68</text>
</g>
<g font-size="4.5">
<text x="224.1" y="215.3">±0,000 = +0,26 m nad úrovňou podlahy pôvodného objektu</text>
<text x="390.8" y="250">06 2026</text>
<text x="390.9" y="255.9">2xA4</text>
<text x="390.8" y="261.5">1 : 75</text>
<text x="252.5" y="267.2">Košice-Sever, 040 01 Košice, p.č.:5830/1 a 5831</text>
<text x="391.4" y="267.6">PSP</text>
<text x="391.4" y="273">ÚK</text>
</g>
<g font-size="3.7">
<text x="238.1" y="80.5">FÓLIOVÁ TECHNOLÓGIA SYSTÉMU VYHRIEVANIA NA ZÁKLADE DLHOVLNNÉHO</text>
<text x="238.1" y="84.5">INFRAČERVENÉHO ŽIARENIA</text>
<text x="237.8" y="90.5">PRIESTOROVÝ REGULÁTOR TEPLOTY PRE PODLAHOVÉ VYKUROVANIE, napr. Heatflow</text>
<text x="237.8" y="95.8">ELEKRICKÉ REBRÍKOVÉ VYKUROVACIE TELESO napr. KORALUX LINEAR MAX-ERA</text>
<text x="237.8" y="101.4">KRB NA TUHÉ PALIVO, KOMÍN SCHIEDEL PERMETER 25 Ø 160mm</text>
<text x="224.3" y="146.5">- PROJEKTANT NENESIE ZODPOVEDNOSŤ ZA ZMENY USKUTOČNENÉ BEZ JEHO PÍSOMNÉHO SÚHLASU!</text>
<text x="224.3" y="150.5">- PRED REALIZÁCIOU VŠETKY ROZMERY PREMERAŤ NA STAVBE!</text>
<text x="224.3" y="154.5">- ZHOTOVITEĽ JE POVINNÝ O ZISTENÝCH CHYBÁCH V DOKUMENTÁCIÍ NEODKLADNE INFORMOVAŤ PROJEKTANTA!</text>
<text x="224.3" y="158.5">- VŠETKY STAVEBNÉ ÚPRAVY PREVIESŤ PO ODSÚHLASENÍ PROJEKTANTOM STATIKY A HIP!</text>
<text x="224.3" y="162.5">- PRED REALIZÁCIOU A VÝROBOU DODATOČNE OSÁDZANÝCH PRVKOV VŠETKY ROZMERY PREMERAŤ NA STAVBE</text>
<text x="227.1" y="166.5">A UPRAVIŤ A SKOORDINOVAŤ SÚVISIACE ROZMERY!</text>
<text x="224.3" y="170.5">- TÁTO DOKUMENTÁCIA NENAHRÁDZA VÝROBNÚ DOKUMENTÁCIU DODÁVATEĽA!</text>
<text x="224.3" y="174.5">- PODROBNOSTI NEUVEDENÉ V PD SA MUSIA VYKONAŤ V ZMYSLE PLATNÝCH,</text>
<text x="227.1" y="178.5">RESP. ZÁVAZNÝCH STN, SCHVÁLENIE TECHNOLOGICKÝCH POSTUPOV</text>
<text x="227.1" y="182.5">DODÁVATEĽOM, PLATNEJ LEGISLATÍVY TAK, ABY DIELO SPĹŇALO FUNKČNÉ</text>
<text x="224.3" y="190.5">- KÓTOVANIE OBVODOVÉHO MURIVA JE BEZ TEPELNEJ IZOLÁCIE</text>
<text x="227.1" y="186.5">PREDPOKLADY PRE PROJEKTOVANÝ ÚČEL VYUŽITIA!</text>
<text x="224.3" y="194.5">- PD NIE JE URČENÁ AKO NÁHRADA REALIZAČNÉHO PROJEKTU</text>
<text x="252.5" y="221.7">ING. ARCH. PAVOL VOJTEK</text>
<text x="252.5" y="227.4">ING. ARCH. PAVOL VOJTEK</text>
<text x="252.5" y="233.2">ING. ARCH. IVOR MEČIAR, ArtD.</text>
<text x="252.5" y="238.9">ING. VIKTOR LABOVSKÝ</text>
<text x="252.4" y="244.6">Michal Paľko, Slnečná 108/15, 059 01 Spišská Belá</text>
<text x="252.4" y="273.3">SO 01 - REKREAČNÁ CHATA ŽĽABY</text>
</g>
<text font-size="3.5" x="296.9" y="35.8">2</text>
<g font-size="3" fill="#989898">
<text x="91.5" y="130.5">1.03</text>
<text x="117.3" y="136.5">1.01</text>
<text x="97.1" y="172.3">1.02</text>
</g>
<text font-size="3" fill="#f00" x="127.6" y="182.6">KRB</text>
<g font-size="3">
<text x="226" y="220.7">AUTOR:</text>
<text x="226" y="226.3">H.I.P.:</text>
<text x="226" y="232.1">ZODP. PROJEKTANT:</text>
<text x="226" y="237.8">VYPRACOVAL:</text>
<text x="226" y="243.6">INVESTOR:</text>
<text x="226" y="249.3">NÁZOV STAVBY:</text>
<text x="355.6" y="249.3">DÁTUM:</text>
<text x="355.6" y="255.1">FORMÁT:</text>
<text x="355.6" y="260.9">MIERKA:</text>
<text x="226" y="266.6">MIESTO STAVBY:</text>
<text x="355.6" y="266.6">STUPEŇ:</text>
<text x="226" y="272.4">SO:</text>
<text x="355.6" y="272.4">ČASŤ PD:</text>
<text x="226" y="281.8">OBSAH VÝKRESU:</text>
<text x="355.6" y="278.4">ČÍSLO VÝKRESU:</text>
</g>
</svg>
